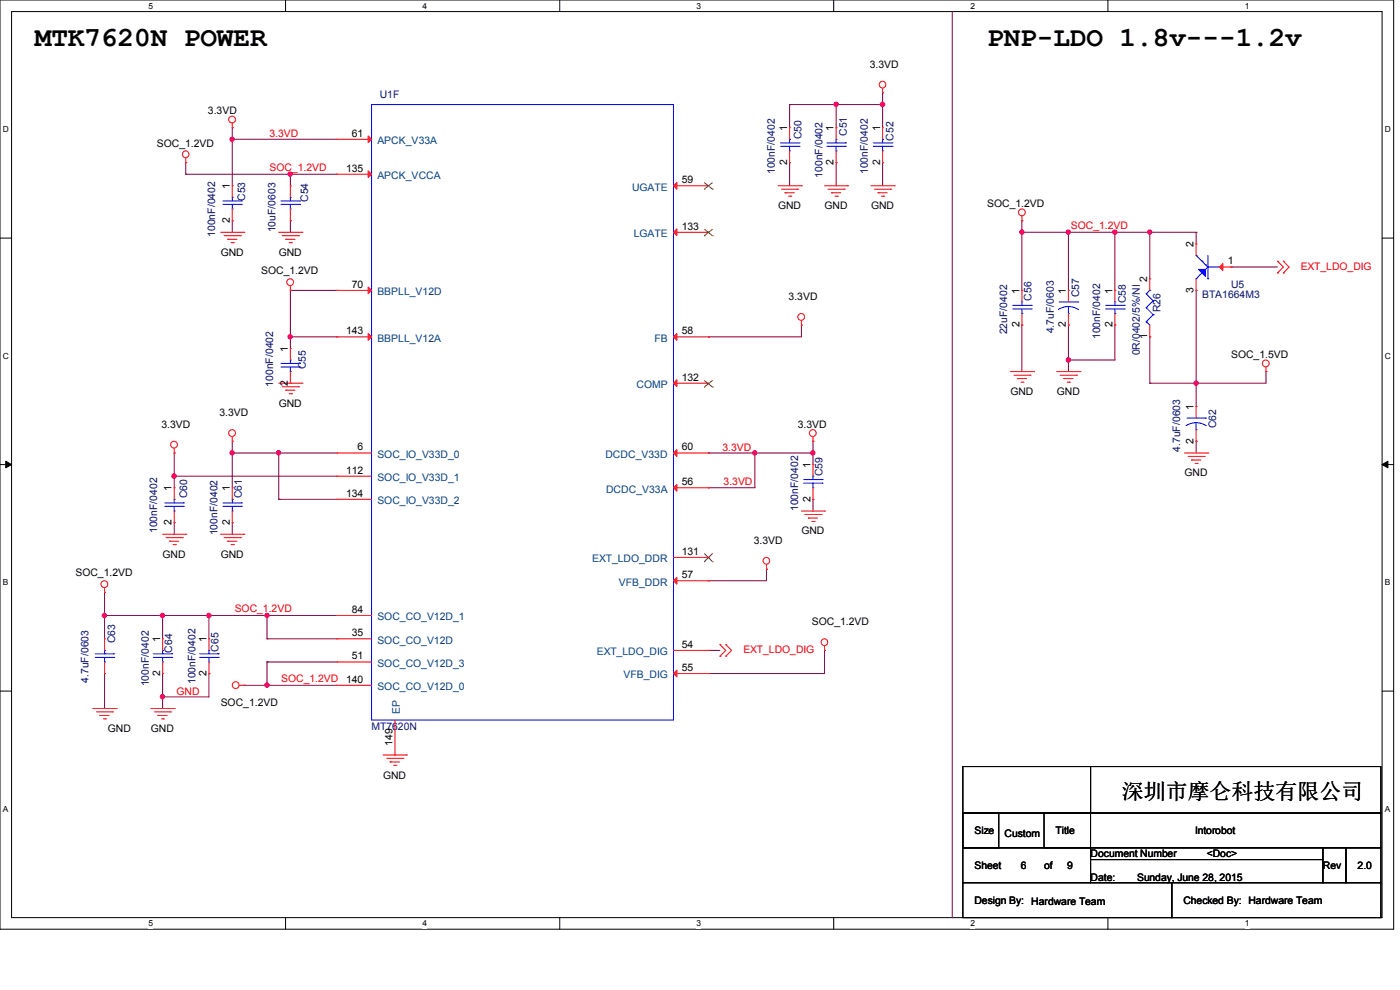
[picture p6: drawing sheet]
<svg xmlns="http://www.w3.org/2000/svg" width="297mm" height="210mm" viewBox="0 0 297 210" stroke-linecap="round" stroke-linejoin="round" font-family="sans-serif">
<path d="M0 0h295.7v197.1h-295.7zM2.5 2.5h290.7v192.1h-290.7z" fill="none" stroke="#000" stroke-width=".21"/>
<g fill="#fff">
<path d="M31.5 .3h1v1.9h-1z"/>
<path d="M31.5 194.9h1v2h-1z"/>
</g>
<path d="M60.6 0v2.5M60.6 194.6v2.5" fill="none" stroke="#000" stroke-width=".21"/>
<g fill="#fff">
<path d="M89.6 .3h1v1.9h-1z"/>
<path d="M89.6 194.9h1v2h-1z"/>
</g>
<path d="M118.7 0v2.5M118.7 194.6v2.5" fill="none" stroke="#000" stroke-width=".21"/>
<g fill="#fff">
<path d="M147.8 .3h1v1.9h-1z"/>
<path d="M147.8 194.9h1v2h-1z"/>
</g>
<path d="M176.9 0v2.5M176.9 194.6v2.5" fill="none" stroke="#000" stroke-width=".21"/>
<g fill="#fff">
<path d="M205.9 .3h1v1.9h-1z"/>
<path d="M205.9 194.9h1v2h-1z"/>
</g>
<path d="M235 0v2.5M235 194.6v2.5" fill="none" stroke="#000" stroke-width=".21"/>
<g fill="#fff">
<path d="M264.1 .3h.9v1.9h-.9z"/>
<path d="M264.1 194.9h.9v2h-.9z"/>
<path d="M.6 26.5h1.3v1.9h-1.3z"/>
<path d="M293.8 26.5h1.3v1.9h-1.3z"/>
<path d="M.6 74.5h1.3v2h-1.3z"/>
<path d="M293.8 74.5h1.3v2h-1.3z"/>
</g>
<path d="M0 50.5h2.5M293.2 50.5h2.5" fill="none" stroke="#000" stroke-width=".21"/>
<g fill="#fff">
<path d="M.6 122.6h1.2v1.9h-1.2z"/>
<path d="M293.8 122.6h1.2v1.9h-1.2z"/>
</g>
<path d="M0 98.6h2.5M293.2 98.6h2.5" fill="none" stroke="#000" stroke-width=".21"/>
<path d="M1.2 97.8l1.3 .8-1.3 .6zM293.2 98.6l1.2-.8v1.4z" fill="#000" stroke="#000" stroke-width=".21"/>
<g fill="#fff">
<path d="M.6 170.6h1.2v2h-1.2z"/>
<path d="M293.8 170.6h1.2v2h-1.2z"/>
</g>
<g fill="none" stroke="#000" stroke-width=".21">
<path d="M0 146.6h2.5M293.2 146.6h2.5M204.3 172.5h88.6v7.3h-88.6zM204.3 172.5h7.6v7.3h-7.6zM204.3 179.8h27.1v7.4h-27.1zM204.3 162.6h27.1v9.9h-27.1zM221.5 172.5h9.9v7.3h-9.9zM231.4 162.6h61.5v9.9h-61.5zM231.4 179.8h49.2v2.5h-49.2zM280.6 179.8h4.9v7.4h-4.9zM285.5 179.8h7.4v7.4h-7.4zM204.3 187.2h44.3v7.4h-44.3z"/>
<path d="M231.4 182.3h49.2v4.9h-49.2zM248.6 187.2h44.3v7.4h-44.3z"/>
</g>
<g fill="none" stroke="#800040" stroke-width=".21">
<path d="M187.2 19.7h.1M187.2 19.7v7.4M202 2.5v192.1M39.4 34.5h.1M39.4 37h.1M39.4 34.5v2.5M39.4 37h32.1M49.3 29.5h.1M49.3 27.1h.1M49.3 27.1v12.3M49.3 29.5h22.2M61.6 37h.1"/>
<path d="M61.6 37v2.4M167.5 22.2h.1M167.5 34.5h.1M167.5 22.2h19.7M167.5 22.2v4.9M167.5 34.5v4.9M177.4 22.2h.1M177.4 34.5h.1M177.4 22.2v4.9M177.4 34.5v4.9M187.2 22.2h.1M187.2 34.5h.1"/>
<path d="M187.2 34.5v4.9M49.3 46.8h.1M49.3 46.8v2.5M61.6 46.8h.1M61.6 46.8v2.5M216.8 49.3h.1M216.8 46.8h.1M216.8 49.3h36.9M216.8 46.8v14.8M226.7 49.3h.1M226.7 49.3v12.3M236.5 49.3h.1"/>
<path d="M236.5 49.3v12.3M243.9 49.3h.1M243.9 49.3v9.8M253.7 49.3h.1M253.7 49.3v2.4M261.2 56.6h.1M261.2 56.6h9.8M61.6 71.5h.1M61.6 61.6h.1M61.6 71.5h9.9M61.6 61.6h9.9M61.6 61.6v12.3"/>
<path d="M150.3 71.5h.1M170 69h.1M170 69v2.5h-19.7M216.8 69h.1M216.8 69v9.8M226.7 69h.1M226.7 76.4h.1M226.7 69v9.8M236.5 69h.1M236.5 69v7.4h-9.8M243.9 71.5h.1M243.9 71.5v9.8"/>
<path d="M253.7 61.6h.1M253.7 61.6v24.6M268.6 78.8h.1M268.6 78.8v2.5h-24.7M37 96.1h.1M37 96.1v7.4M49.3 96.1h.1M49.3 93.6h.1M49.3 93.6v9.9M49.3 96.1h22.2M59.1 96.1h.1M59.1 96.1v9.8"/>
<path d="M150.3 96.1h.1M150.3 96.1h22.2M160.1 96.1h.1M160.1 96.1v7.4h-9.8M172.5 96.1h.1M172.5 93.6h.1M172.5 93.6v5M243.9 81.3h.1M253.7 81.3h.1M253.7 93.6h.1M253.7 93.6v2.5M37 101h.1"/>
<path d="M37 110.9h.1M37 110.9v2.4M37 101h34.5M49.3 110.9h.1M49.3 110.9v2.4M59.1 105.9h.1M59.1 105.9h12.4M150.3 103.5h.1M172.5 105.9h.1M172.5 105.9v2.5M22.2 125.6h.1M22.2 130.6h.1"/>
<path d="M22.2 125.6v9.9M22.2 130.6h49.3M34.5 130.6h.1M34.5 130.6v4.9M44.3 130.6h.1M44.3 130.6v4.9M56.6 135.5h.1M56.6 130.6h.1M56.6 130.6v4.9M56.6 135.5h14.9M150.3 123.2h.1M150.3 138h.1"/>
<path d="M150.3 138h2.4M162.6 120.7h.1M162.6 120.7v2.5h-12.3M174.9 138h.1M174.9 138v4.9h-24.6M22.2 142.9h.1M22.2 142.9v7.4M34.5 147.8h.1M34.5 142.9h.1M34.5 142.9v7.4M44.3 142.9h.1M44.3 142.9v4.9h-9.8"/>
<path d="M51.7 145.4h.1M51.7 145.4h19.8M56.6 145.4h.1M56.6 140.4h.1M56.6 140.4v5M56.6 140.4h14.9M150.3 142.9h.1M202 194.6h.1"/>
</g>
<g fill="#f0f" stroke="#f0f" stroke-width=".21">
<circle cx="56.6" cy="145.3" r=".47"/>
<circle cx="49.2" cy="96.1" r=".47"/>
<circle cx="22.1" cy="130.6" r=".47"/>
<circle cx="56.6" cy="130.6" r=".47"/>
<circle cx="61.6" cy="71.4" r=".47"/>
<circle cx="187.2" cy="22.1" r=".48"/>
<circle cx="177.4" cy="22.1" r=".47"/>
<circle cx="59.1" cy="96.1" r=".47"/>
<circle cx="243.9" cy="49.2" r=".47"/>
<circle cx="34.5" cy="147.8" r=".47"/>
<circle cx="49.2" cy="29.5" r=".47"/>
<circle cx="36.9" cy="101" r=".48"/>
<circle cx="172.4" cy="96.1" r=".47"/>
<circle cx="160.1" cy="96.1" r=".47"/>
<circle cx="226.7" cy="49.2" r=".47"/>
<circle cx="216.8" cy="49.2" r=".47"/>
<circle cx="226.6" cy="76.3" r=".48"/>
<circle cx="253.7" cy="81.3" r=".47"/>
<circle cx="236.5" cy="49.2" r=".48"/>
<circle cx="61.6" cy="36.9" r=".47"/>
<circle cx="44.3" cy="130.6" r=".47"/>
<circle cx="34.5" cy="130.6" r=".47"/>
</g>
<g fill="none" stroke="#f00" stroke-width=".21">
<path d="M187.2 19.7h.1M187.2 18.7v1M39.4 34.5h.1M39.4 33.5v1M49.3 27.1h.1M49.3 39.4h.1M49.3 26.1v1M49.3 39.4v2.5M61.6 39.4h.1M61.6 39.4v2.5M71.5 29.5h.1M71.5 37h.1"/>
<path d="M71.5 29.5h7.3M71.5 37h7.3M142.9 39.4h7.4M150.3 39.4h.1M165.1 39.4h4.9M167.5 27.1h.1M167.5 34.5h.1M167.5 27.1v2.4M167.5 32v2.5M170 39.4h.1M174.9 39.4h4.9M177.4 27.1h.1"/>
<path d="M177.4 34.5h.1M177.4 27.1v2.4M177.4 32v2.5M179.8 39.4h.1M184.8 39.4h4.9M187.2 27.1h.1M187.2 34.5h.1M187.2 27.1v2.4M187.2 32v2.5M189.7 39.4h.1M46.8 49.3h4.9M47.5 50h3.5"/>
<path d="M48.3 50.8h.1M48.3 50.8h1.9M49 51.5h.5M49.3 46.8h.1M49.3 44.3v2.5M49.5 51.5h.1M51 50h.1M51.7 49.3h.1M59.1 49.3h5M59.9 50h3.4M60.6 50.8h.1M60.6 50.8h2"/>
<path d="M61.3 51.5h.5M61.6 46.8h.1M61.6 44.3v2.5M61.8 51.5h.1M63.3 50h.1M64.1 49.3h.1M142.9 49.3h7.4M150.3 49.3h.1M165.8 40.1h3.4M166.5 40.9h.1M166.5 40.9h2M167.3 41.6h.5"/>
<path d="M167.8 41.6h.1M169.2 40.1h.1M175.6 40.1h3.5M176.4 40.9h.1M176.4 40.9h2M177.1 41.6h.5M177.6 41.6h.1M179.1 40.1h.1M185.5 40.1h3.5M186.3 40.9h.1M186.3 40.9h1.9M187 41.6h.5"/>
<path d="M187.5 41.6h.1M189 40.1h.1M216.8 46.8h.1M216.8 45.8v1M243.9 59.1h.1M243.9 59.1v2.5M253.7 51.7h.1M253.7 51.7v2.5M253.7 59.1v2.5M258.7 56.6h2.5M261.2 56.6h.1M271 57.9h.1"/>
<path d="M271 55.4h.1M271 55.4l1.2 1.2-1.2 1.3M272.2 57.9h.1M272.2 55.4h.1M272.2 55.4l1.3 1.2-1.3 1.3M61.6 61.6h.1M61.6 73.9h.1M61.6 60.6v1M61.6 73.9v2.5M61.6 78.8v2.5M71.5 61.6h.1M71.5 71.5h.1"/>
<path d="M71.5 71.5h7.3M71.5 61.6h7.3M142.9 71.5h7.4M150.3 71.5h.1M170 69h.1M170 68v1M214.3 78.8h5M215.1 79.6h3.4M216.8 61.6h.1M216.8 69h.1M216.8 61.6v2.5M216.8 66.5v2.5"/>
<path d="M218.5 79.6h.1M219.3 78.8h.1M224.2 78.8h4.9M224.9 79.6h3.5M226.7 61.6h.1M226.7 69h.1M226.7 61.6v2.5M226.7 66.5v2.5M228.4 79.6h.1M229.1 78.8h.1M236.5 61.6h.1M236.5 69h.1"/>
<path d="M236.5 61.6v2.5M236.5 66.5v2.5M243.9 71.5h.1M243.9 69v2.5M253.7 61.6h.1M268.6 78.8h.1M268.6 77.9v.9M37 96.1h.1M37 95.1v1M49.3 93.6h.1M49.3 92.6v1M59.1 81.3h5"/>
<path d="M59.9 82h3.4M60.6 82.8h.1M60.6 82.8h2M61.3 83.5h.5M61.6 81.3h.1M61.8 83.5h.1M63.3 82h.1M64.1 81.3h.1M71.5 96.1h.1M71.5 96.1h7.3M142.9 81.3h7.4M142.9 96.1h7.4"/>
<path d="M150.3 81.3h.1M150.3 96.1h.1M172.5 93.6h.1M172.5 98.6h.1M172.5 92.6v1M172.5 98.6v2.4M215.8 80.3h.1M215.8 80.3h2M216.6 81.1h.4M217 81.1h.1M225.7 80.3h.1M225.7 80.3h1.9"/>
<path d="M226.4 81.1h.5M226.9 81.1h.1M251.3 96.1h4.9M252.1 96.8h3.4M252.8 97.6h.1M252.8 97.6h2M253.5 98.3h.5M253.7 86.2h.1M253.7 93.6h.1M253.7 86.2v2.5M253.7 91.1v2.5M254 98.3h.1"/>
<path d="M255.5 96.8h.1M256.2 96.1h.1M34.5 113.3h4.9M35.2 114h3.5M36 114.8h.1M36 114.8h1.9M36.7 115.5h.5M37 103.5h.1M37 110.9h.1M37 103.5v2.4M37 108.4v2.5M37.2 115.5h.1"/>
<path d="M38.7 114h.1M39.4 113.3h.1M46.8 113.3h4.9M47.5 114h3.5M48.3 114.8h.1M48.3 114.8h1.9M49 115.5h.5M49.3 103.5h.1M49.3 110.9h.1M49.3 103.5v2.4M49.3 108.4v2.5M49.5 115.5h.1"/>
<path d="M51 114h.1M51.7 113.3h.1M71.5 101h.1M71.5 105.9h.1M71.5 101h7.3M71.5 105.9h7.3M142.9 103.5h7.4M142.9 118.2h7.4M150.3 103.5h.1M150.3 118.2h.1M162.6 119.7v1M170 108.4h4.9"/>
<path d="M170.7 109.1h3.5M171.5 109.9h.1M171.5 109.9h1.9M172.2 110.6h.5M172.5 105.9h.1M172.5 103.5v2.4M172.7 110.6h.1M174.2 109.1h.1M174.9 108.4h.1M22.2 125.6h.1M22.2 135.5h.1M22.2 124.7v.9"/>
<path d="M22.2 135.5v2.5M34.5 135.5h.1M34.5 135.5v2.5M44.3 135.5h.1M44.3 135.5v2.5M71.5 130.6h.1M71.5 135.5h.1M71.5 130.6h7.3M71.5 135.5h7.3M142.9 138h7.4M142.9 123.2h7.4M150.3 138h.1"/>
<path d="M150.3 123.2h.1M152.7 139.2h.1M152.7 136.7h.1M152.7 136.7l1.3 1.3-1.3 1.2M154 139.2h.1M154 136.7h.1M154 136.7l1.2 1.3-1.2 1.2M162.6 120.7h.1M174.9 138h.1M174.9 137v1M19.7 150.3h4.9M20.4 151h3.5"/>
<path d="M21.2 151.8h.1M21.2 151.8h2M21.9 152.5h.5M22.2 142.9h.1M22.2 140.4v2.5M22.4 152.5h.1M23.9 151h.1M24.6 150.3h.1M32 150.3h5M32.8 151h3.4M33.5 151.8h.1M33.5 151.8h2"/>
<path d="M34.2 152.5h.5M34.5 142.9h.1M34.5 140.4v2.5M34.7 152.5h.1M36.2 151h.1M37 150.3h.1M44.3 142.9h.1M44.3 140.4v2.5M50.8 145.4h.9M51.7 145.4h.1M71.5 140.4h.1M71.5 145.4h.1"/>
<path d="M71.5 145.4h7.3M71.5 140.4h7.3M83.8 152.7v7.4M142.9 142.9h7.4M150.3 142.9h.1M81.3 160.1h4.9M82 160.9h3.5M82.8 161.6h.1M82.8 161.6h2M83.5 162.3h.5M83.8 160.1h.1M84 162.3h.1"/>
<path d="M85.5 160.9h.1M86.2 160.1h.1"/>
<circle cx="187.2" cy="17.9" r=".71"/>
<circle cx="39.4" cy="32.7" r=".71"/>
<circle cx="49.2" cy="25.4" r=".72"/>
<circle cx="61.6" cy="59.9" r=".72"/>
<circle cx="216.8" cy="45" r=".72"/>
<circle cx="170" cy="67.2" r=".72"/>
<circle cx="268.5" cy="77.1" r=".72"/>
<circle cx="36.9" cy="94.3" r=".72"/>
<circle cx="49.2" cy="91.9" r=".72"/>
<circle cx="172.4" cy="91.9" r=".72"/>
<circle cx="162.6" cy="119" r=".71"/>
<circle cx="22.1" cy="123.9" r=".72"/>
<circle cx="174.9" cy="136.2" r=".71"/>
<circle cx="50" cy="145.3" r=".72"/>
</g>
<g fill="none" stroke="#00f" stroke-width=".21">
<path d="M78.8 22.2h64.1v130.5h-64.1zM165.6 30.3h3.9M165.6 31h3.9M167.5 32h.1M167.5 29.5h.1M167.5 29.5v.8M167.5 31v1M169.5 30.3h.1M169.5 31h.1M175.4 30.3h4M175.4 31h4M177.4 32h.1"/>
<path d="M177.4 29.5h.1M177.4 29.5v.8M177.4 31v1M179.4 30.3h.1M179.4 31h.1M185.3 30.3h3.9M185.3 31h3.9M187.2 32h.1M187.2 29.5h.1M187.2 29.5v.8M187.2 31v1M189.2 30.3h.1"/>
<path d="M189.2 31h.1M47.3 42.6h3.9M47.3 43.3h3.9M49.3 44.3h.1M49.3 41.9h.1M49.3 41.9v.7M49.3 43.3v1M51.2 42.6h.1M51.2 43.3h.1M59.6 42.6h3.9M59.6 43.3h3.9M61.6 44.3h.1"/>
<path d="M61.6 41.9h.1M61.6 41.9v.7M61.6 43.3v1M63.5 42.6h.1M63.5 43.3h.1M253.7 54.2h.1M253.7 59.1h.1M253.7 54.2l1.3 1.2M255 57.9h.1M255 55.4h.1M255 57.9l-1.3 1.2M255 55.4l.7 .8"/>
<path d="M255.7 56.2h.1M255.7 56.2l.5 .4M256.2 59.1h.1M256.2 56.6h.1M256.2 54.2v4.9M256.2 56.6h2.5M256.2 56.6l-.5 .5M258.7 56.6h.1M59.6 77.1h3.9M59.6 77.9h3.9M61.6 78.8h.1M61.6 76.4h.1"/>
<path d="M61.6 76.4v.7M61.6 77.9v.9M63.5 77.1h.1M63.5 77.9h.1M214.8 64.8h4M214.8 65.5h4M216.8 66.5h.1M216.8 64.1h.1M216.8 64.1v.7M216.8 65.5v1M218.8 64.8h.1M218.8 65.5h.1"/>
<path d="M224.7 64.1h3.9M226.7 66.5h.1M226.7 65l1.3 .3 .8 .4M226.7 65l-1 .1-1.2 .5M226.7 65v1.5M228.6 64.1h.1M234.5 64.8h4M234.5 65.5h4M236.5 66.5h.1M236.5 64.1h.1M236.5 64.1v.7M236.5 65.5v1"/>
<path d="M238.5 64.8h.1M238.5 65.5h.1M243.2 68.2h.1M243.2 65.3h.1M243.2 62.3h.1M243.2 68.2l.7 .8M243.2 65.3l1.4 1.5M243.2 62.3l1.4 1.5M243.9 61.6h.1M243.9 61.6l-.7 .7M244.6 66.8h.1M244.6 63.8h.1"/>
<path d="M244.6 66.8l-1.4 1.4M244.6 63.8l-1.4 1.5M251.8 88.7h3.9M253.7 91.1h.1M253.7 89.7l1.4 .2 .8 .4M253.7 89.7l-.8 .1-1.3 .5M253.7 89.7v1.4M255.7 88.7h.1M35 106.7h3.9M35 107.4h3.9M37 108.4h.1M37 105.9h.1"/>
<path d="M37 105.9v.8M37 107.4v1M38.9 106.7h.1M38.9 107.4h.1M47.3 106.7h3.9M47.3 107.4h3.9M49.3 108.4h.1M49.3 105.9h.1M49.3 105.9v.8M49.3 107.4v1M51.2 106.7h.1M51.2 107.4h.1"/>
<path d="M170.5 101.7h3.9M170.5 102.5h3.9M172.5 103.5h.1M172.5 101h.1M172.5 101v.7M172.5 102.5v1M174.4 101.7h.1M174.4 102.5h.1M20.2 138.7h3.9M20.2 139.4h3.9M22.2 138h.1M22.2 138v.7"/>
<path d="M22.2 139.4v1M24.1 138.7h.1M24.1 139.4h.1M32.5 138.7h3.9M32.5 139.4h3.9M34.5 138h.1M34.5 138v.7M34.5 139.4v1M36.4 138.7h.1M36.4 139.4h.1M42.4 138.7h3.9M42.4 139.4h3.9"/>
<path d="M44.3 138h.1M44.3 138v.7M44.3 139.4v1M46.3 138.7h.1M46.3 139.4h.1M22.2 140.4h.1M34.5 140.4h.1M44.3 140.4h.1"/>
</g>
<path d="M254.3 57.1h1.4v1.5z" fill="#00f" stroke="#00f" stroke-width=".21"/>
<g fill="#f00" stroke="#f00" stroke-width=".21">
<path d="M258.7 56.6l.7-.7v1.5z"/>
<path d="M142.9 39.4l.7-.7v1.4z"/>
<path d="M142.9 49.3l.7-.7v1.4z"/>
<path d="M142.9 71.5l.7-.8v1.5z"/>
<path d="M142.9 81.3l.7-.7v1.4z"/>
<path d="M143.6 102.7v1.5l-.7-.7z"/>
<path d="M143.6 95.4v1.4l-.7-.7z"/>
<path d="M78.1 28.8l.7 .7-.7 .8z"/>
<path d="M78.1 36.2l.7 .8-.7 .7z"/>
<path d="M142.9 142.9l.7-.7v1.4z"/>
<path d="M142.9 123.2l.7-.7v1.4z"/>
<path d="M78.1 60.9l.7 .7-.7 .7z"/>
<path d="M78.1 70.7l.7 .8-.7 .7z"/>
</g>
<g fill="none" stroke="#804000" stroke-width=".21">
<path d="M149.4 38.7l1.8 1.4M151.2 38.7l-1.8 1.4M149.4 40.1h.1M149.4 50h.1M149.4 48.6l1.8 1.4M151.2 40.1h.1M151.2 50h.1M151.2 48.6l-1.8 1.4M149.4 82.1h.1M149.4 80.7l1.8 1.4M151.2 82.1h.1M151.2 80.7l-1.8 1.4"/>
<path d="M149.4 119.2h.1M149.4 117.4l1.8 1.8M151.2 119.2h.1M151.2 117.4l-1.8 1.8"/>
</g>
<g font-size="5.9">
<text x="7.4" y="9.9">MTK7620N POWER</text>
<text x="209.4" y="9.9">PNP-LDO 1.8v---1.2v</text>
</g>
<text font-size="4.7" x="238" y="169.5">深圳市摩仑科技有限公司</text>
<g font-size="2.2">
<text x="184.5" y="14.4">3.3VD</text>
<text x="44.1" y="24.2">3.3VD</text>
<text x="74.6" y="29">61</text>
<text x="167" y="27.8" transform="rotate(-90 167 27.8)">1</text>
<text x="176.8" y="27.8" transform="rotate(-90 176.8 27.8)">1</text>
<text x="186.7" y="27.8" transform="rotate(-90 186.7 27.8)">1</text>
<text x="33.3" y="31.1">SOC_1.2VD</text>
<text x="167" y="35" transform="rotate(-90 167 35)">2</text>
<text x="176.8" y="35" transform="rotate(-90 176.8 35)">2</text>
<text x="186.7" y="35" transform="rotate(-90 186.7 35)">2</text>
<text x="48.7" y="40.1" transform="rotate(-90 48.7 40.1)">1</text>
<text x="73.4" y="36.4">135</text>
<text x="144.6" y="38.9">59</text>
<text x="48.7" y="47.3" transform="rotate(-90 48.7 47.3)">2</text>
<text x="165.1" y="44.4">GND</text>
<text x="174.9" y="44.4">GND</text>
<text x="184.8" y="44.4">GND</text>
<text x="209.4" y="43.9">SOC_1.2VD</text>
<text x="144.6" y="48.7">133</text>
<text x="253.2" y="52.5" transform="rotate(-90 253.2 52.5)">2</text>
<text x="46.8" y="54.3">GND</text>
<text x="55.4" y="58.2">SOC_1.2VD</text>
<text x="59.1" y="54.3">GND</text>
<text x="243.4" y="59.9" transform="rotate(-90 243.4 59.9)">2</text>
<text x="260.4" y="56.1">1</text>
<text x="74.6" y="61">70</text>
<text x="167.3" y="63.6">3.3VD</text>
<text x="216.2" y="62.3" transform="rotate(-90 216.2 62.3)">1</text>
<text x="226.1" y="62.3" transform="rotate(-90 226.1 62.3)">1</text>
<text x="236" y="62.3" transform="rotate(-90 236 62.3)">1</text>
<text x="253.2" y="62.1" transform="rotate(-90 253.2 62.1)">3</text>
<text x="73.4" y="70.9">143</text>
<text x="144.6" y="70.9">58</text>
<text x="216.2" y="69.5" transform="rotate(-90 216.2 69.5)">2</text>
<text x="226.1" y="69.5" transform="rotate(-90 226.1 69.5)">2</text>
<text x="236" y="69.5" transform="rotate(-90 236 69.5)">2</text>
<text x="243.4" y="71.9" transform="rotate(-90 243.4 71.9)">1</text>
<text x="61" y="74.6" transform="rotate(-90 61 74.6)">1</text>
<text x="261.2" y="75.9">SOC_1.5VD</text>
<text x="61" y="81.8" transform="rotate(-90 61 81.8)">2</text>
<text x="144.6" y="80.7">132</text>
<text x="214.3" y="83.8">GND</text>
<text x="224.2" y="83.8">GND</text>
<text x="46.6" y="88.3">3.3VD</text>
<text x="59.1" y="86.3">GND</text>
<text x="253.2" y="87" transform="rotate(-90 253.2 87)">1</text>
<text x="34.2" y="90.7">3.3VD</text>
<text x="75.9" y="95.5">6</text>
<text x="144.6" y="95.5">60</text>
<text x="169.3" y="90.7">3.3VD</text>
<text x="253.2" y="94.1" transform="rotate(-90 253.2 94.1)">2</text>
<text x="73.4" y="100.5">112</text>
<text x="171.9" y="99.3" transform="rotate(-90 171.9 99.3)">1</text>
<text x="251.3" y="101">GND</text>
<text x="36.4" y="104.2" transform="rotate(-90 36.4 104.2)">1</text>
<text x="48.7" y="104.2" transform="rotate(-90 48.7 104.2)">1</text>
<text x="73.4" y="105.4">134</text>
<text x="144.6" y="102.9">56</text>
<text x="171.9" y="106.4" transform="rotate(-90 171.9 106.4)">2</text>
<text x="36.4" y="111.4" transform="rotate(-90 36.4 111.4)">2</text>
<text x="48.7" y="111.4" transform="rotate(-90 48.7 111.4)">2</text>
<text x="170" y="113.4">GND</text>
<text x="34.5" y="118.3">GND</text>
<text x="46.8" y="118.3">GND</text>
<text x="144.6" y="117.7">131</text>
<text x="159.9" y="115.4">3.3VD</text>
<text x="16" y="122.3">SOC_1.2VD</text>
<text x="144.6" y="122.6">57</text>
<text x="74.6" y="130">84</text>
<text x="34" y="136.2" transform="rotate(-90 34 136.2)">1</text>
<text x="43.8" y="136.2" transform="rotate(-90 43.8 136.2)">1</text>
<text x="74.6" y="135">35</text>
<text x="144.6" y="137.4">54</text>
<text x="172.2" y="132.6">SOC_1.2VD</text>
<text x="34" y="143.4" transform="rotate(-90 34 143.4)">2</text>
<text x="43.8" y="143.4" transform="rotate(-90 43.8 143.4)">2</text>
<text x="74.6" y="139.9">51</text>
<text x="144.6" y="142.3">55</text>
<text x="46.8" y="149.9">SOC_1.2VD</text>
<text x="73.4" y="144.8">140</text>
<text x="22.9" y="155.3">GND</text>
<text x="32" y="155.3">GND</text>
<text x="83.2" y="158.2" transform="rotate(-90 83.2 158.2)">149</text>
<text x="81.3" y="165.1">GND</text>
<text x="206.7" y="177">Size</text>
<text x="213.1" y="177.5">Custom</text>
<text x="224" y="177">Title</text>
<text x="253.5" y="177">Intorobot</text>
<text x="206.7" y="184.4">Sheet</text>
<text x="216.6" y="184.4">6</text>
<text x="221.5" y="184.4">of</text>
<text x="226.4" y="184.4">9</text>
<text x="231.4" y="181.9">Document Number</text>
<text x="256" y="181.9">&lt;Doc&gt;</text>
<text x="280.6" y="184.4">Rev</text>
<text x="288" y="184.4">2.0</text>
<text x="206.7" y="191.7">Design By:</text>
<text x="218.8" y="192">Hardware Team</text>
<text x="231.4" y="186.8">Date:</text>
<text x="241.2" y="186.8">Sunday, June 28, 2015</text>
<text x="251" y="191.7">Checked By: Hardware Team</text>
</g>
<g font-size="2.2" fill="#000080">
<text x="80.6" y="20.7">U1F</text>
<text x="170.1" y="29.5" transform="rotate(-90 170.1 29.5)">C50</text>
<text x="179.7" y="28.8" transform="rotate(-90 179.7 28.8)">C51</text>
<text x="189.5" y="29.8" transform="rotate(-90 189.5 29.8)">C52</text>
<text x="164.4" y="37" transform="rotate(-90 164.4 37)">100nF/0402</text>
<text x="174.5" y="37.7" transform="rotate(-90 174.5 37.7)">100nF/0402</text>
<text x="184.1" y="37" transform="rotate(-90 184.1 37)">100nF/0402</text>
<text x="52" y="42.6" transform="rotate(-90 52 42.6)">C53</text>
<text x="65.4" y="42.8" transform="rotate(-90 65.4 42.8)">C54</text>
<text x="45.6" y="50.2" transform="rotate(-90 45.6 50.2)">100nF/0402</text>
<text x="58.5" y="49.3" transform="rotate(-90 58.5 49.3)">10uF/0603</text>
<text x="218.8" y="63.8" transform="rotate(-90 218.8 63.8)">C56</text>
<text x="228.9" y="63.1" transform="rotate(-90 228.9 63.1)">C57</text>
<text x="238.8" y="64.3" transform="rotate(-90 238.8 64.3)">C58</text>
<text x="255" y="63.1">BTA1664M3</text>
<text x="261.2" y="61.2">U5</text>
<text x="213.7" y="71" transform="rotate(-90 213.7 71)">22uF/0402</text>
<text x="223.5" y="70.7" transform="rotate(-90 223.5 70.7)">4.7uF/0603</text>
<text x="233.4" y="71.9" transform="rotate(-90 233.4 71.9)">100nF/0402</text>
<text x="246.2" y="66.3" transform="rotate(-90 246.2 66.3)">R26</text>
<text x="241.8" y="75.4" transform="rotate(-90 241.8 75.4)">0R/0402/5%/NI</text>
<text x="58" y="82" transform="rotate(-90 58 82)">100nF/0402</text>
<text x="64.9" y="78.4" transform="rotate(-90 64.9 78.4)">C55</text>
<text x="250.4" y="95.8" transform="rotate(-90 250.4 95.8)">4.7uF/0603</text>
<text x="258" y="90.9" transform="rotate(-90 258 90.9)">C62</text>
<text x="174.5" y="101" transform="rotate(-90 174.5 101)">C59</text>
<text x="39.7" y="105.7" transform="rotate(-90 39.7 105.7)">C60</text>
<text x="51.3" y="105.7" transform="rotate(-90 51.3 105.7)">C61</text>
<text x="33.3" y="113.1" transform="rotate(-90 33.3 113.1)">100nF/0402</text>
<text x="46.1" y="113.6" transform="rotate(-90 46.1 113.6)">100nF/0402</text>
<text x="169.3" y="108.4" transform="rotate(-90 169.3 108.4)">100nF/0402</text>
<text x="24.4" y="136.5" transform="rotate(-90 24.4 136.5)">C63</text>
<text x="36.5" y="138.5" transform="rotate(-90 36.5 138.5)">C64</text>
<text x="46.4" y="138.2" transform="rotate(-90 46.4 138.2)">C65</text>
<text x="18.8" y="144.9" transform="rotate(-90 18.8 144.9)">4.7uF/0603</text>
<text x="31.6" y="145.6" transform="rotate(-90 31.6 145.6)">100nF/0402</text>
<text x="41.4" y="145.1" transform="rotate(-90 41.4 145.1)">100nF/0402</text>
<text x="78.8" y="154.8">MT7620N</text>
</g>
<g font-size="2.2" fill="#f00">
<text x="57.2" y="29">3.3VD</text>
<text x="57.2" y="36.2">SOC_1.2VD</text>
<text x="227.2" y="48.6">SOC_1.2VD</text>
<text x="275.9" y="57.2">EXT_LDO_DIG</text>
<text x="153.3" y="95.6">3.3VD</text>
<text x="153.5" y="103">3.3VD</text>
<text x="49.8" y="129.8">SOC_1.2VD</text>
<text x="157.7" y="138.5">EXT_LDO_DIG</text>
<text x="37.5" y="147.3">GND</text>
<text x="59.7" y="144.7">SOC_1.2VD</text>
</g>
<g font-size="2.2" fill="#004080">
<text x="80.1" y="30.6">APCK_V33A</text>
<text x="80.1" y="38">APCK_VCCA</text>
<text x="134.1" y="40.4">UGATE</text>
<text x="134.5" y="50.3">LGATE</text>
<text x="80.1" y="62.6">BBPLL_V12D</text>
<text x="80.1" y="72.5">BBPLL_V12A</text>
<text x="138.8" y="72.5">FB</text>
<text x="135" y="82.3">COMP</text>
<text x="80.1" y="97.1">SOC_IO_V33D_0</text>
<text x="128.4" y="97.1">DCDC_V33D</text>
<text x="80.1" y="102">SOC_IO_V33D_1</text>
<text x="80.1" y="106.9">SOC_IO_V33D_2</text>
<text x="128.6" y="104.5">DCDC_V33A</text>
<text x="125.7" y="119.3">EXT_LDO_DDR</text>
<text x="131.3" y="124.2">VFB_DDR</text>
<text x="80.1" y="131.6">SOC_CO_V12D_1</text>
<text x="80.1" y="136.5">SOC_CO_V12D</text>
<text x="80.1" y="141.4">SOC_CO_V12D_3</text>
<text x="126.6" y="139">EXT_LDO_DIG</text>
<text x="132.3" y="143.9">VFB_DIG</text>
<text x="80.1" y="146.4">SOC_CO_V12D_0</text>
<text x="84.8" y="151.5" transform="rotate(-90 84.8 151.5)">EP</text>
</g>
<g font-size="1.8">
<text x="31.5" y="1.9">5</text>
<text x="89.6" y="1.9">4</text>
<text x="147.8" y="1.9">3</text>
<text x="205.9" y="1.9">2</text>
<text x="264" y="1.9">1</text>
<text x=".6" y="28.1">D</text>
<text x="293.8" y="28.1">D</text>
<text x=".6" y="76.1">C</text>
<text x="293.8" y="76.1">C</text>
<text x=".6" y="124.2">B</text>
<text x="293.8" y="124.2">B</text>
<text x=".6" y="172.2">A</text>
<text x="293.8" y="172.2">A</text>
<text x="31.5" y="196.5">5</text>
<text x="89.6" y="196.5">4</text>
<text x="147.8" y="196.5">3</text>
<text x="205.9" y="196.5">2</text>
<text x="264" y="196.5">1</text>
</g>
</svg>
